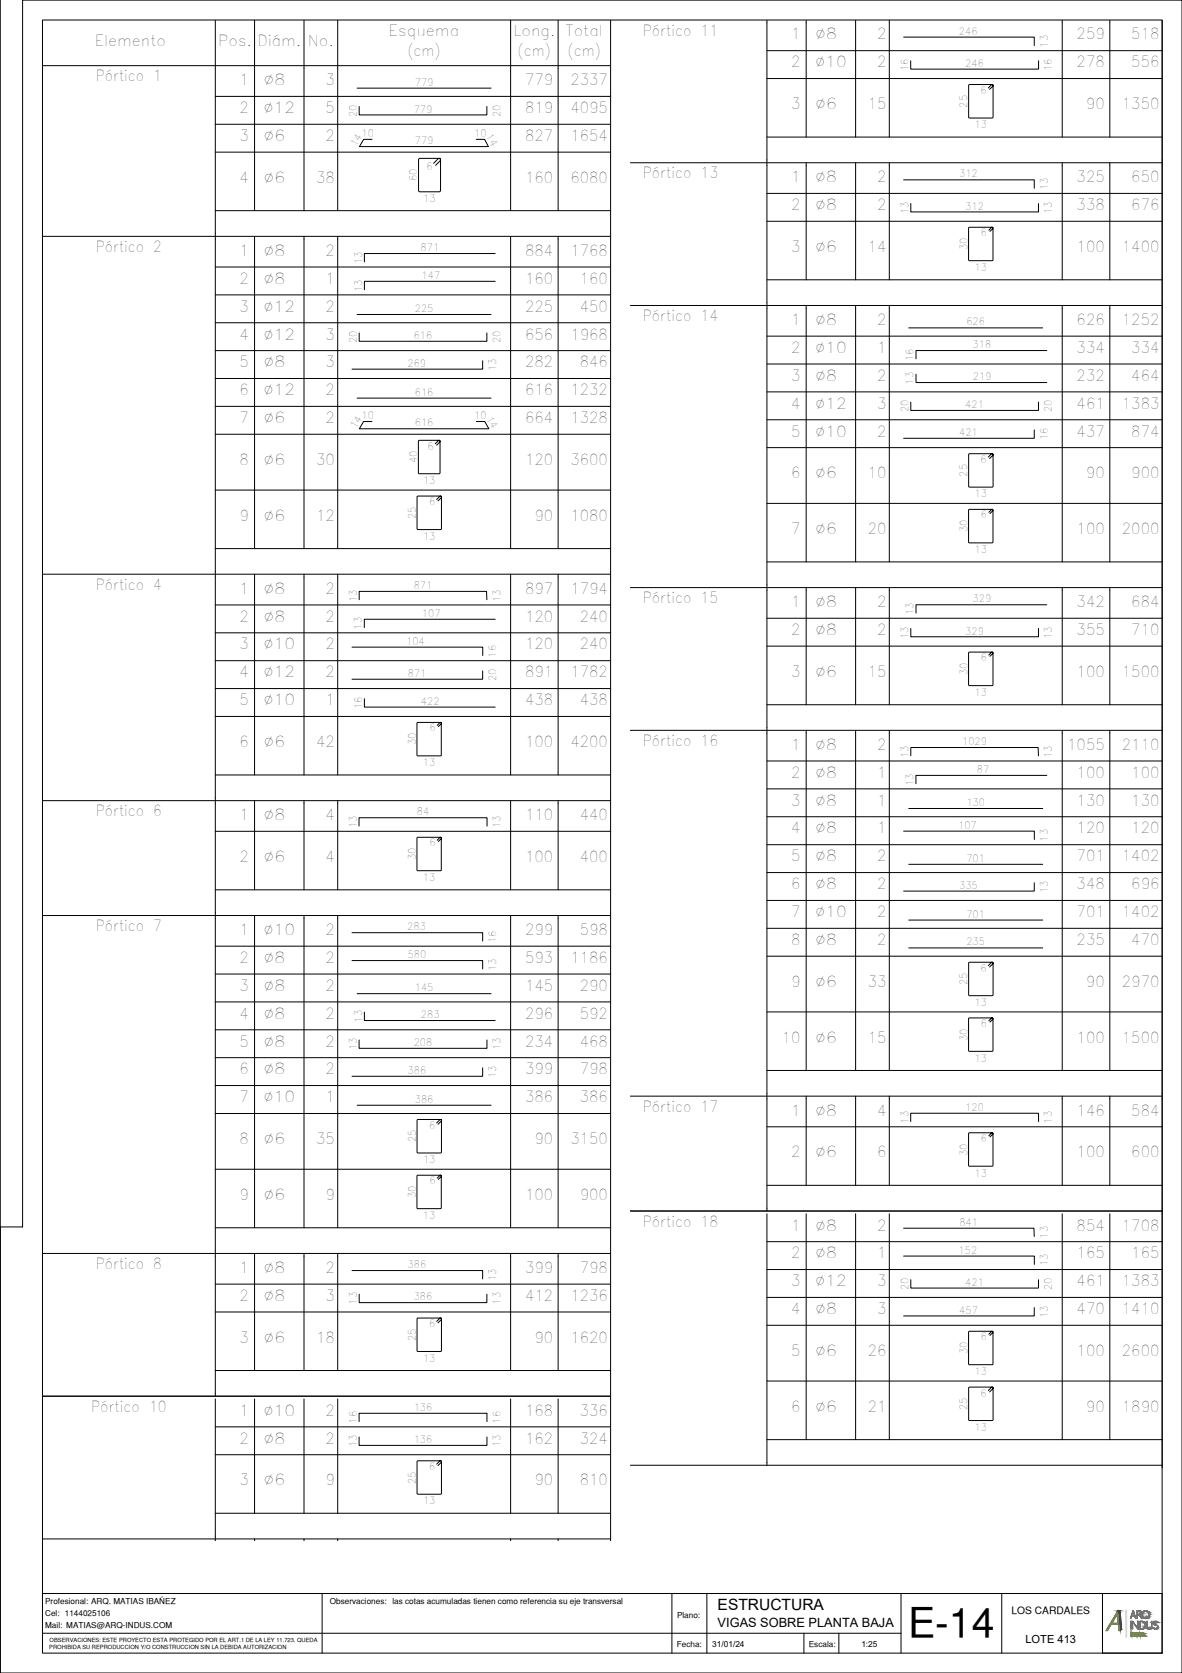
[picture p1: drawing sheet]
<svg xmlns="http://www.w3.org/2000/svg" width="594mm" height="841mm" viewBox="0 0 594 841" stroke-linecap="round" stroke-linejoin="round" font-family="sans-serif">
<!-- layer: TABLAS -->
<g fill="none" stroke="#000" stroke-width=".5">
<path d="M108 10v692M128 10v96M153 10v96M170 10v96M257 10v96M281 10v96M307 10v765M385 10v599M405 10v59M430 10v59M447 10v59M534 10v59"/>
<path d="M558 10v59M584 10v728M21 33h286M385 69h199M317 82h267M405 82v59M430 82v59M447 82v59M534 82v59M558 82v59M21 119h286M108 106h199"/>
<path d="M128 119v157M153 119v157M170 119v157M257 119v157M281 119v157M317 154h267M385 141h199M405 154v128M430 154v128M447 154v128M534 154v128M558 154v128"/>
<path d="M108 276h199M21 289h286M128 289v101M153 289v101M170 289v101M257 289v101M281 289v101M317 295h267M385 282h199M405 295v59M430 295v59M447 295v59"/>
<path d="M534 295v59M558 295v59M385 354h199M317 367h267M405 367v171M430 367v171M447 367v171M534 367v171M558 367v171M108 390h199M21 402h286M128 402v45"/>
<path d="M153 402v45M170 402v45M257 402v45M281 402v45M108 447h199M21 460h286M128 460v157M153 460v157M170 460v157M257 460v157M281 460v157M385 538h199"/>
<path d="M317 551h267M405 551v45M430 551v45M447 551v45M534 551v45M558 551v45M385 596h199M108 617h199M317 609h267M385 610v127M405 610v114M430 610v114"/>
<path d="M447 610v114M534 610v114M558 610v114M21 630h286M128 630v59M153 630v59M170 630v59M257 630v59M281 630v59M108 689h199M21 702h286M108 703v72"/>
<path d="M128 703v58M153 703v58M170 703v58M257 703v58M281 703v58M317 737h267M385 724h199M21 774h286M108 761h199M128 774v1M153 774v1M170 774v1"/>
<path d="M257 774v1M281 774v1"/>
</g>
<!-- layer: DESPIECES_TABLA -->
<g fill="none" stroke="#000" stroke-width=".5">
<path d="M454 19h66v4M458 31v4h64v-4M180 44h67M181 54v4h64v-4M497 44l1-1h1v16h-12v-16h12l-2 2M187 70h-4l-2 4h64l-1-4h-5M218 82l2-2h1v16h-10h-1v-16h11v1l-2 2M454 90h66v5M458 102v5h64v-5M497 116l1-2h1v17h-12v-17h12v1l-1 1M249 127h-66v5M180 158h67"/>
<path d="M249 141h-66v5M181 167v5h64v-5M457 165h67M526 176h-66v4M243 181v5h-66M460 188v4h66M180 200h67M187 212h-4l-2 4h65l-2-4h-5M458 202v4h64v-4M520 216v4h-66M219 223l1-2h1v17h-10l-1-16 11-1v1l-2 2M497 230l1-2h1v17h-12v-17h12v1l-2 1"/>
<path d="M219 251l2-2 1 1v16h-12v-16l12-1v1l-2 2M497 258l1-2h1v17h-12v-17h12l-1 2M181 301v-4h64v4M249 311h-66v4M458 316v4h64v-4M526 304h-66v4M177 325h66v5M243 337v4h-66M497 329l1-1h1v17h-12v-17h12l-1 2M183 351v4h66M220 365l1-2h1v17h-12v-17h12l-2 2M458 380v-4h64v4"/>
<path d="M526 390h-66v4M180 415v-4h65v4M454 418h66v4M457 406h67M220 422l1-1h1v16l-12 1v-17h12l-2 2M457 434h67M520 444v4h-66M177 469h66v4M457 463h67M457 477h67M177 483h66v4M180 500h67"/>
<path d="M497 485l1-1h1v16h-12v-16h12l-2 2M183 509v4h66M497 513l1-1h1v16h-12v-16h12l-1 2M180 523v4h65v-4M243 537v4h-66M180 556h67M219 565l2-2h1v16l-12 1v-17h12v1l-2 1M458 564v-4h64v4M497 571l1-1h1v16h-12v-16h12l-1 2M220 592l1-1h1v16h-12v-16h12l-2 2M454 617h66v5M177 639h66v4"/>
<path d="M454 631h66v5M181 651v4h64v-4M458 643v5h64v-5M520 657v5h-66M219 664l2-1h1v16h-12v-16h12l-2 2M497 671l1-2h1v17h-12v-17h12l-1 2M497 699l1-2h1v17h-12v-16l12-1v1l-2 2M180 715v-5h65v5M180 722v5h65v-5M219 736l2-2h1v17h-12v-16l12-1v1l-2 2"/>
</g>
<!-- layer: TEXTO_TABLAS -->
<g fill="none" stroke="#000" stroke-width=".5">
<path d="M385 25h199M385 39h199M108 48h199M108 62h199M108 76h199M385 97h199M385 111h199M108 134h199M108 148h199M108 162h199M108 176h199M385 169h199"/>
<path d="M108 190h199M385 183h199M385 197h199M108 204h199M108 218h199M385 211h199M385 225h199M108 246h199M385 253h199M108 304h199M108 318h199M385 311h199"/>
<path d="M108 332h199M385 325h199M108 346h199M108 360h199M385 383h199M385 397h199M108 418h199M385 411h199M385 425h199M385 439h199M385 453h199M108 476h199"/>
<path d="M385 467h199M108 490h199M385 481h199M108 504h199M108 518h199M385 509h199M108 532h199M108 546h199M108 560h199M385 566h199M108 588h199M385 624h199"/>
<path d="M385 638h199M108 646h199M108 660h199M385 652h199M385 666h199M385 694h199M108 717h199M108 731h199"/>
</g>
<!-- layer: arq 01 -->
<path d="M0 0v841M11 0h583v841h-594v-224h11zM162 801v30M338 801v30M355 801v30M453 801v30M503 801v30M21 821h432M404 821v10M422 821v10" fill="none" stroke="#000" stroke-width=".5"/>
<!-- layer: arq 02 -->
<path d="M21 10h563v821h-563zM21 801h563M554 801h30v30h-30zM554 801v30" fill="none" stroke="#000" stroke-width=".5"/>
<g fill="#9ebb00" stroke="#9ebb00" stroke-width=".5">
<path d="M570 822h1z"/>
<path d="M574 821h1z"/>
<path d="M562 810v1v-1zM562 810v1h-1z"/>
<path d="M562 811l1 5-1-5zM562 811l1 5h-1z"/>
<path d="M561 811l-2 5 3-5zM561 811l-2 5h-1z"/>
<path d="M558 816l5 1v-1zM558 816l5 1h-5z"/>
<path d="M562 817l1 3v-3zM562 817l1 3h-1z"/>
<path d="M558 817l-1 3 1-3zM558 817l-1 3h-1z"/>
<path d="M570 821h1zM570 821h1zM570 821h1zM570 821h1z"/>
<path d="M570 821h1zM570 821h1zM570 821h1zM570 821h1z"/>
<path d="M570 821h1zM570 821h1z"/>
<path d="M570 821l1 1v-1zM570 821l1 1h-1z"/>
<path d="M570 822h1zM570 822h1zM570 822h1zM570 822h1z"/>
<path d="M570 822h1zM570 822h1zM570 822h1zM570 822h1z"/>
<path d="M570 822v1zM570 822v1z"/>
<path d="M569 821v1zM569 821v1z"/>
<path d="M568 821v1zM568 821v1z"/>
<path d="M568 822h1zM568 822h1z"/>
<path d="M569 822v1zM569 822v1z"/>
<path d="M568 822v1zM568 822v1z"/>
<path d="M573 821h1zM573 821h1z"/>
<path d="M573 821v1zM573 821v1z"/>
<path d="M573 822h1zM573 822h1z"/>
<path d="M573 822l1 1zM573 822l1 1z"/>
<path d="M572 821v1zM572 821v1z"/>
<path d="M571 821l1 1zM571 821l1 1z"/>
<path d="M571 821v1zM571 821v1z"/>
<path d="M572 821v2zM572 821v2z"/>
<path d="M572 822v1zM572 822v1z"/>
<path d="M571 822v1zM571 822v1z"/>
<path d="M574 821h1zM574 821h1z"/>
<path d="M574 821h1zM574 821h1z"/>
<path d="M574 821h1zM574 821h1z"/>
<path d="M574 821l1 1zM574 821l1 1z"/>
<path d="M574 822h1zM574 822h1z"/>
<path d="M574 822h1zM574 822l1 1z"/>
<path d="M574 823h1zM574 823h1z"/>
<path d="M574 823h1zM574 823h1z"/>
</g>
<g fill="none" stroke="#9ebb00" stroke-width=".5">
<path d="M562 810l1 10h-1v-3h-4l-1 3h-1zM562 811v5h-3zM568 821v1l1-1v2v-1l-1 1zM570 821l1 1h-1M570 822h.1M570 821v1M570 821v1zM571 821l1 1v-1v2v-2v2l-1-2v2zM573 821h1h-1l1 1h-1l1 1h-1zM574 821h.1M574 821l1 1M574 822h.1"/>
<path d="M574 822v1M574 823h.1M574 821h1h-1M575 822h.1M575 822h-1M575 822l-1 1"/>
</g>
<g fill="#3a4b45" stroke="#3a4b45" stroke-width=".5">
<path d="M562 810h1z"/>
<path d="M562 810h1l1 9z"/>
<path d="M562 810l1 9h1zM563 819h1l-1 1z"/>
</g>
<path d="M562 810h1zM562 810h1l1 9-1 1z" fill="none" stroke="#3a4b45" stroke-width=".5"/>
<path d="M566 810v13zM566 810v13z" fill="#d6d6d6" stroke="#d6d6d6" stroke-width=".5"/>
<path d="M566 810v13z" fill="none" stroke="#d6d6d6" stroke-width=".5"/>
<g fill="#727675" stroke="#727675" stroke-width=".5">
<path d="M574 819h1z"/>
<path d="M580 815h1z"/>
<path d="M580 819h1z"/>
<path d="M575 810h1z"/>
<path d="M576 813h1z"/>
<path d="M575 814h1z"/>
<path d="M577 819h1z"/>
<path d="M568 815v4zM568 815v4z"/>
<path d="M572 815v4zM572 815v4z"/>
<path d="M569 815l3 4zM569 815l3 4z"/>
<path d="M569 815v4zM569 815v4z"/>
<path d="M573 815h2zM573 815h2z"/>
<path d="M573 815h2zM573 815h2z"/>
<path d="M574 815h1zM574 815h1z"/>
<path d="M574 815h1zM574 815h1z"/>
<path d="M575 815v1zM575 815v1z"/>
<path d="M576 816v1zM576 816v1z"/>
<path d="M574 819h1zM574 819h1z"/>
<path d="M573 815v4zM573 815v4z"/>
<path d="M573 819h2zM573 819h2z"/>
<path d="M573 819h2zM573 819h1z"/>
<path d="M580 815h1zM580 815h1z"/>
<path d="M580 815h2zM580 815h2z"/>
<path d="M581 815h1zM581 815h1z"/>
<path d="M580 815h1zM580 815h1z"/>
<path d="M580 815h1zM580 815h1z"/>
<path d="M581 815h1zM581 815h1z"/>
<path d="M581 815h1zM581 815h1z"/>
<path d="M581 815h1zM581 815h1z"/>
<path d="M580 818v1zM580 818v1z"/>
<path d="M580 819h1zM580 819h1z"/>
<path d="M580 819h1zM580 819h1z"/>
<path d="M580 819h1zM580 819h1z"/>
<path d="M580 819h1zM580 819h1z"/>
<path d="M580 819h1zM580 819h1z"/>
<path d="M580 819h1zM580 819h1z"/>
<path d="M570 810v2zM570 810v2z"/>
<path d="M569 810v2zM569 810v2z"/>
<path d="M569 812h1zM569 812h1z"/>
<path d="M570 812l1 2zM570 812l1 2z"/>
<path d="M569 812l-1 2zM569 812l-1 2z"/>
<path d="M572 810h1zM572 810h1z"/>
<path d="M572 810h1zM572 810h1z"/>
<path d="M572 810h1zM572 810h1z"/>
<path d="M573 811h1zM573 811h1z"/>
<path d="M572 810v2zM572 810v2z"/>
<path d="M572 812h1zM572 812h1z"/>
<path d="M572 812h1zM572 812h1z"/>
<path d="M572 812h1zM572 812h1z"/>
<path d="M572 812l2 2zM572 812l2 2z"/>
<path d="M572 812v2zM572 812v2z"/>
<path d="M575 810h1zM575 810h1z"/>
<path d="M575 810h2zM575 810h2z"/>
<path d="M575 810h1zM575 810h1z"/>
<path d="M576 810h1zM576 810h1z"/>
<path d="M576 810h1zM576 810h1z"/>
<path d="M576 810h1zM576 810h1z"/>
<path d="M574 813h1zM574 813h1z"/>
<path d="M576 813h1zM576 813h1z"/>
<path d="M576 813h1zM576 813h1z"/>
<path d="M576 813h1zM576 814h1z"/>
<path d="M575 813l1 1zM575 813l1 1z"/>
<path d="M576 814h1zM576 814h1z"/>
<path d="M575 814h1zM575 814h1z"/>
<path d="M575 814h2zM575 814h1z"/>
<path d="M575 814h1zM575 814h1z"/>
<path d="M576 815l1 3zM576 815l1 3z"/>
<path d="M579 815v3zM579 815v3z"/>
<path d="M577 819h1zM577 819h1z"/>
<path d="M577 819h1zM577 819h1zM577 819h1z"/>
<path d="M577 819h1zM577 819h1z"/>
<path d="M577 819h1zM577 819h1z"/>
<path d="M577 819h1zM577 819h1z"/>
</g>
<g fill="none" stroke="#727675" stroke-width=".5">
<path d="M568 815v4zM569 815l3 4v-4v4l-3-4v4zM569 810l2 4-1-2h-1l-1 2zM570 810v2h-1zM572 810h1a1 1 0 0 1 1 1 1.1 1.1 0 0 1-2 1l2 2-2-2v2zM573 810v1M573 810h-1v2h1v-1M573 815h1a1.9 1.9 0 0 1 2 2 1.9 1.9 0 0 1-2 2h-1zM576 817l-1 2h-2v-4h2l1 3M576 815l1 3a1.2 1.2 0 0 0 1 1 1.2 1.2 0 0 0 1-1 1.2 1.2 0 0 1-1 1 1.2 1.2 0 0 1-2-1zM577 813l-1-1 1 1a1.8 1.8 0 0 0 0-3 1.8 1.8 0 0 0-3 1 1.8 1.8 0 0 0 2 2h1M577 813h.1"/>
<path d="M579 815v3zM580 818l1 1 1-1M580 816l2 1M580 817h1M580 816h.1M580 815h1l1 1zM581 817h1M582 817l-1 2-1-1M582 817v1"/>
<circle cx="576" cy="812" r="2"/>
</g>
<text font-size="20.6" x="456" y="823">E-14</text>
<text font-size="7.8" x="361" y="809">ESTRUCTURA</text>
<g font-size="7.5">
<text x="195" y="18">Esquema</text>
<text x="258" y="18">Long.</text>
<text x="284" y="18">Total</text>
<text x="323" y="18">Pórtico 11</text>
<text x="48" y="23">Elemento</text>
<text x="110" y="23">Pos.</text>
<text x="129" y="23">Diám.</text>
<text x="155" y="23">No.</text>
<text x="398" y="20">1</text>
<text x="410" y="20">∅8</text>
<text x="441" y="20">2</text>
<text x="541" y="20">259</text>
<text x="569" y="20">518</text>
<text x="205" y="28">(cm)</text>
<text x="260" y="28">(cm)</text>
<text x="285" y="28">(cm)</text>
<text x="398" y="34">2</text>
<text x="410" y="34">∅10</text>
<text x="441" y="34">2</text>
<text x="541" y="34">278</text>
<text x="569" y="34">556</text>
<text x="48" y="41">Pórtico 1</text>
<text x="120" y="43">1</text>
<text x="132" y="43">∅8</text>
<text x="164" y="43">3</text>
<text x="264" y="43">779</text>
<text x="287" y="43">2337</text>
<text x="120" y="57">2</text>
<text x="132" y="57">∅12</text>
<text x="164" y="57">5</text>
<text x="264" y="57">819</text>
<text x="287" y="57">4095</text>
<text x="398" y="55">3</text>
<text x="410" y="55">∅6</text>
<text x="436" y="55">15</text>
<text x="546" y="55">90</text>
<text x="564" y="55">1350</text>
<text x="120" y="71">3</text>
<text x="132" y="71">∅6</text>
<text x="164" y="71">2</text>
<text x="264" y="71">827</text>
<text x="287" y="71">1654</text>
<text x="323" y="90">Pórtico 13</text>
<text x="120" y="92">4</text>
<text x="132" y="92">∅6</text>
<text x="159" y="92">38</text>
<text x="264" y="92">160</text>
<text x="287" y="92">6080</text>
<text x="398" y="92">1</text>
<text x="410" y="92">∅8</text>
<text x="441" y="92">2</text>
<text x="541" y="92">325</text>
<text x="569" y="92">650</text>
<text x="398" y="106">2</text>
<text x="410" y="106">∅8</text>
<text x="441" y="106">2</text>
<text x="541" y="106">338</text>
<text x="569" y="106">676</text>
<text x="48" y="127">Pórtico 2</text>
<text x="120" y="129">1</text>
<text x="132" y="129">∅8</text>
<text x="164" y="129">2</text>
<text x="264" y="129">884</text>
<text x="287" y="129">1768</text>
<text x="398" y="127">3</text>
<text x="410" y="127">∅6</text>
<text x="436" y="127">14</text>
<text x="541" y="127">100</text>
<text x="564" y="127">1400</text>
<text x="120" y="143">2</text>
<text x="132" y="143">∅8</text>
<text x="164" y="143">1</text>
<text x="264" y="143">160</text>
<text x="291" y="143">160</text>
<text x="120" y="157">3</text>
<text x="132" y="157">∅12</text>
<text x="164" y="157">2</text>
<text x="264" y="157">225</text>
<text x="291" y="157">450</text>
<text x="323" y="161">Pórtico 14</text>
<text x="398" y="163">1</text>
<text x="410" y="163">∅8</text>
<text x="441" y="163">2</text>
<text x="541" y="163">626</text>
<text x="564" y="163">1252</text>
<text x="120" y="171">4</text>
<text x="132" y="171">∅12</text>
<text x="164" y="171">3</text>
<text x="264" y="171">656</text>
<text x="287" y="171">1968</text>
<text x="398" y="177">2</text>
<text x="410" y="177">∅10</text>
<text x="441" y="177">1</text>
<text x="541" y="177">334</text>
<text x="569" y="177">334</text>
<text x="120" y="185">5</text>
<text x="132" y="185">∅8</text>
<text x="164" y="185">3</text>
<text x="264" y="185">282</text>
<text x="291" y="185">846</text>
<text x="398" y="191">3</text>
<text x="410" y="191">∅8</text>
<text x="441" y="191">2</text>
<text x="541" y="191">232</text>
<text x="569" y="191">464</text>
<text x="120" y="199">6</text>
<text x="132" y="199">∅12</text>
<text x="164" y="199">2</text>
<text x="264" y="199">616</text>
<text x="287" y="199">1232</text>
<text x="398" y="205">4</text>
<text x="410" y="205">∅12</text>
<text x="441" y="205">3</text>
<text x="541" y="205">461</text>
<text x="564" y="205">1383</text>
<text x="120" y="213">7</text>
<text x="132" y="213">∅6</text>
<text x="164" y="213">2</text>
<text x="264" y="213">664</text>
<text x="287" y="213">1328</text>
<text x="398" y="219">5</text>
<text x="410" y="219">∅10</text>
<text x="441" y="219">2</text>
<text x="541" y="219">437</text>
<text x="569" y="219">874</text>
<text x="120" y="234">8</text>
<text x="132" y="234">∅6</text>
<text x="159" y="234">30</text>
<text x="264" y="234">120</text>
<text x="287" y="234">3600</text>
<text x="398" y="240">6</text>
<text x="410" y="240">∅6</text>
<text x="436" y="240">10</text>
<text x="546" y="240">90</text>
<text x="569" y="240">900</text>
<text x="120" y="262">9</text>
<text x="132" y="262">∅6</text>
<text x="159" y="262">12</text>
<text x="269" y="262">90</text>
<text x="287" y="262">1080</text>
<text x="398" y="268">7</text>
<text x="410" y="268">∅6</text>
<text x="436" y="268">20</text>
<text x="541" y="268">100</text>
<text x="564" y="268">2000</text>
<text x="48" y="297">Pórtico 4</text>
<text x="120" y="298">1</text>
<text x="132" y="298">∅8</text>
<text x="164" y="298">2</text>
<text x="264" y="298">897</text>
<text x="287" y="298">1794</text>
<text x="323" y="303">Pórtico 15</text>
<text x="398" y="305">1</text>
<text x="410" y="305">∅8</text>
<text x="441" y="305">2</text>
<text x="541" y="305">342</text>
<text x="569" y="305">684</text>
<text x="120" y="312">2</text>
<text x="132" y="312">∅8</text>
<text x="164" y="312">2</text>
<text x="264" y="312">120</text>
<text x="291" y="312">240</text>
<text x="398" y="319">2</text>
<text x="410" y="319">∅8</text>
<text x="441" y="319">2</text>
<text x="541" y="319">355</text>
<text x="569" y="319">710</text>
<text x="120" y="327">3</text>
<text x="132" y="327">∅10</text>
<text x="164" y="327">2</text>
<text x="264" y="327">120</text>
<text x="291" y="327">240</text>
<text x="120" y="341">4</text>
<text x="132" y="341">∅12</text>
<text x="164" y="341">2</text>
<text x="264" y="341">891</text>
<text x="287" y="341">1782</text>
<text x="398" y="340">3</text>
<text x="410" y="340">∅6</text>
<text x="436" y="340">15</text>
<text x="541" y="340">100</text>
<text x="564" y="340">1500</text>
<text x="120" y="355">5</text>
<text x="132" y="355">∅10</text>
<text x="164" y="355">1</text>
<text x="264" y="355">438</text>
<text x="291" y="355">438</text>
<text x="120" y="376">6</text>
<text x="132" y="376">∅6</text>
<text x="159" y="376">42</text>
<text x="264" y="376">100</text>
<text x="287" y="376">4200</text>
<text x="323" y="375">Pórtico 16</text>
<text x="398" y="377">1</text>
<text x="410" y="377">∅8</text>
<text x="441" y="377">2</text>
<text x="536" y="377">1055</text>
<text x="564" y="377">2110</text>
<text x="398" y="391">2</text>
<text x="410" y="391">∅8</text>
<text x="441" y="391">1</text>
<text x="541" y="391">100</text>
<text x="569" y="391">100</text>
<text x="398" y="405">3</text>
<text x="410" y="405">∅8</text>
<text x="441" y="405">1</text>
<text x="541" y="405">130</text>
<text x="569" y="405">130</text>
<text x="48" y="410">Pórtico 6</text>
<text x="120" y="412">1</text>
<text x="132" y="412">∅8</text>
<text x="164" y="412">4</text>
<text x="264" y="412">110</text>
<text x="291" y="412">440</text>
<text x="398" y="419">4</text>
<text x="410" y="419">∅8</text>
<text x="441" y="419">1</text>
<text x="541" y="419">120</text>
<text x="569" y="419">120</text>
<text x="120" y="433">2</text>
<text x="132" y="433">∅6</text>
<text x="164" y="433">4</text>
<text x="264" y="433">100</text>
<text x="291" y="433">400</text>
<text x="398" y="433">5</text>
<text x="410" y="433">∅8</text>
<text x="441" y="433">2</text>
<text x="541" y="433">701</text>
<text x="564" y="433">1402</text>
<text x="398" y="447">6</text>
<text x="410" y="447">∅8</text>
<text x="441" y="447">2</text>
<text x="541" y="447">348</text>
<text x="569" y="447">696</text>
<text x="398" y="461">7</text>
<text x="410" y="461">∅10</text>
<text x="441" y="461">2</text>
<text x="541" y="461">701</text>
<text x="564" y="461">1402</text>
<text x="48" y="468">Pórtico 7</text>
<text x="120" y="470">1</text>
<text x="132" y="470">∅10</text>
<text x="164" y="470">2</text>
<text x="264" y="470">299</text>
<text x="291" y="470">598</text>
<text x="398" y="475">8</text>
<text x="410" y="475">∅8</text>
<text x="441" y="475">2</text>
<text x="541" y="475">235</text>
<text x="569" y="475">470</text>
<text x="120" y="484">2</text>
<text x="132" y="484">∅8</text>
<text x="164" y="484">2</text>
<text x="264" y="484">593</text>
<text x="287" y="484">1186</text>
<text x="398" y="496">9</text>
<text x="410" y="496">∅6</text>
<text x="436" y="496">33</text>
<text x="546" y="496">90</text>
<text x="564" y="496">2970</text>
<text x="120" y="498">3</text>
<text x="132" y="498">∅8</text>
<text x="164" y="498">2</text>
<text x="264" y="498">145</text>
<text x="291" y="498">290</text>
<text x="120" y="512">4</text>
<text x="132" y="512">∅8</text>
<text x="164" y="512">2</text>
<text x="264" y="512">296</text>
<text x="291" y="512">592</text>
<text x="120" y="526">5</text>
<text x="132" y="526">∅8</text>
<text x="164" y="526">2</text>
<text x="264" y="526">234</text>
<text x="291" y="526">468</text>
<text x="393" y="524">10</text>
<text x="410" y="524">∅6</text>
<text x="436" y="524">15</text>
<text x="541" y="524">100</text>
<text x="564" y="524">1500</text>
<text x="120" y="540">6</text>
<text x="132" y="540">∅8</text>
<text x="164" y="540">2</text>
<text x="264" y="540">399</text>
<text x="291" y="540">798</text>
<text x="120" y="554">7</text>
<text x="132" y="554">∅10</text>
<text x="164" y="554">1</text>
<text x="264" y="554">386</text>
<text x="291" y="554">386</text>
<text x="323" y="559">Pórtico 17</text>
<text x="398" y="561">1</text>
<text x="410" y="561">∅8</text>
<text x="441" y="561">4</text>
<text x="541" y="561">146</text>
<text x="569" y="561">584</text>
<text x="120" y="575">8</text>
<text x="132" y="575">∅6</text>
<text x="159" y="575">35</text>
<text x="269" y="575">90</text>
<text x="287" y="575">3150</text>
<text x="398" y="582">2</text>
<text x="410" y="582">∅6</text>
<text x="441" y="582">6</text>
<text x="541" y="582">100</text>
<text x="569" y="582">600</text>
<text x="120" y="603">9</text>
<text x="132" y="603">∅6</text>
<text x="164" y="603">9</text>
<text x="264" y="603">100</text>
<text x="291" y="603">900</text>
<text x="323" y="617">Pórtico 18</text>
<text x="398" y="619">1</text>
<text x="410" y="619">∅8</text>
<text x="441" y="619">2</text>
<text x="541" y="619">854</text>
<text x="564" y="619">1708</text>
<text x="398" y="633">2</text>
<text x="410" y="633">∅8</text>
<text x="441" y="633">1</text>
<text x="541" y="633">165</text>
<text x="569" y="633">165</text>
<text x="48" y="638">Pórtico 8</text>
<text x="120" y="640">1</text>
<text x="132" y="640">∅8</text>
<text x="164" y="640">2</text>
<text x="264" y="640">399</text>
<text x="291" y="640">798</text>
<text x="398" y="647">3</text>
<text x="410" y="647">∅12</text>
<text x="441" y="647">3</text>
<text x="541" y="647">461</text>
<text x="564" y="647">1383</text>
<text x="120" y="654">2</text>
<text x="132" y="654">∅8</text>
<text x="164" y="654">3</text>
<text x="264" y="654">412</text>
<text x="287" y="654">1236</text>
<text x="398" y="661">4</text>
<text x="410" y="661">∅8</text>
<text x="441" y="661">3</text>
<text x="541" y="661">470</text>
<text x="564" y="661">1410</text>
<text x="120" y="675">3</text>
<text x="132" y="675">∅6</text>
<text x="159" y="675">18</text>
<text x="269" y="675">90</text>
<text x="287" y="675">1620</text>
<text x="398" y="682">5</text>
<text x="410" y="682">∅6</text>
<text x="436" y="682">26</text>
<text x="541" y="682">100</text>
<text x="564" y="682">2600</text>
<text x="46" y="710">Pórtico 10</text>
<text x="120" y="712">1</text>
<text x="132" y="712">∅10</text>
<text x="164" y="712">2</text>
<text x="264" y="712">168</text>
<text x="291" y="712">336</text>
<text x="398" y="710">6</text>
<text x="410" y="710">∅6</text>
<text x="436" y="710">21</text>
<text x="546" y="710">90</text>
<text x="564" y="710">1890</text>
<text x="120" y="726">2</text>
<text x="132" y="726">∅8</text>
<text x="164" y="726">2</text>
<text x="264" y="726">162</text>
<text x="291" y="726">324</text>
<text x="120" y="747">3</text>
<text x="132" y="747">∅6</text>
<text x="164" y="747">9</text>
<text x="269" y="747">90</text>
<text x="291" y="747">810</text>
</g>
<text font-size="6.4" x="361" y="818">VIGAS SOBRE PLANTA BAJA</text>
<text font-size="5.6" x="515" y="826">LOTE 413</text>
<text font-size="5.1" x="508" y="812">LOS CARDALES</text>
<g font-size="5">
<text x="482" y="17">246</text>
<text x="527" y="24" transform="rotate(-90 527 24)">13</text>
<text x="457" y="36" transform="rotate(-90 457 36)">16</text>
<text x="485" y="34">246</text>
<text x="529" y="36" transform="rotate(-90 529 36)">16</text>
<text x="208" y="43">779</text>
<text x="493" y="47">6</text>
<text x="179" y="59" transform="rotate(-90 179 59)">20</text>
<text x="208" y="57">779</text>
<text x="251" y="59" transform="rotate(-90 251 59)">20</text>
<text x="486" y="54" transform="rotate(-90 486 54)">25</text>
<text x="490" y="64">13</text>
<text x="182" y="69">10</text>
<text x="238" y="69">10</text>
<text x="244" y="69" transform="rotate(60 244 69)">14</text>
<text x="179" y="74" transform="rotate(-60 179 74)">14</text>
<text x="208" y="73">779</text>
<text x="214" y="85">6</text>
<text x="482" y="89">312</text>
<text x="209" y="91" transform="rotate(-90 209 91)">60</text>
<text x="527" y="96" transform="rotate(-90 527 96)">13</text>
<text x="213" y="101">13</text>
<text x="457" y="108" transform="rotate(-90 457 108)">13</text>
<text x="485" y="105">312</text>
<text x="529" y="108" transform="rotate(-90 529 108)">13</text>
<text x="493" y="119">6</text>
<text x="486" y="126" transform="rotate(-90 486 126)">30</text>
<text x="211" y="126">871</text>
<text x="182" y="133" transform="rotate(-90 182 133)">13</text>
<text x="490" y="136">13</text>
<text x="212" y="140">147</text>
<text x="182" y="147" transform="rotate(-90 182 147)">13</text>
<text x="208" y="157">225</text>
<text x="486" y="164">626</text>
<text x="179" y="173" transform="rotate(-90 179 173)">20</text>
<text x="208" y="170">616</text>
<text x="251" y="173" transform="rotate(-90 251 173)">20</text>
<text x="489" y="175">318</text>
<text x="205" y="184">269</text>
<text x="459" y="181" transform="rotate(-90 459 181)">16</text>
<text x="249" y="187" transform="rotate(-90 249 187)">13</text>
<text x="489" y="191">219</text>
<text x="459" y="193" transform="rotate(-90 459 193)">13</text>
<text x="208" y="199">616</text>
<text x="457" y="207" transform="rotate(-90 457 207)">20</text>
<text x="485" y="205">421</text>
<text x="529" y="207" transform="rotate(-90 529 207)">20</text>
<text x="179" y="216" transform="rotate(-60 179 216)">14</text>
<text x="182" y="211">10</text>
<text x="208" y="214">616</text>
<text x="238" y="211">10</text>
<text x="244" y="210" transform="rotate(60 244 210)">14</text>
<text x="482" y="219">421</text>
<text x="527" y="221" transform="rotate(-90 527 221)">16</text>
<text x="215" y="226">6</text>
<text x="210" y="233" transform="rotate(-90 210 233)">40</text>
<text x="493" y="233">6</text>
<text x="486" y="240" transform="rotate(-90 486 240)">25</text>
<text x="213" y="243">13</text>
<text x="490" y="250">13</text>
<text x="216" y="254">6</text>
<text x="209" y="261" transform="rotate(-90 209 261)">25</text>
<text x="493" y="261">6</text>
<text x="486" y="268" transform="rotate(-90 486 268)">30</text>
<text x="213" y="271">13</text>
<text x="490" y="278">13</text>
<text x="208" y="296">871</text>
<text x="179" y="303" transform="rotate(-90 179 303)">13</text>
<text x="251" y="303" transform="rotate(-90 251 303)">13</text>
<text x="489" y="303">329</text>
<text x="212" y="310">107</text>
<text x="459" y="309" transform="rotate(-90 459 309)">13</text>
<text x="182" y="317" transform="rotate(-90 182 317)">13</text>
<text x="457" y="321" transform="rotate(-90 457 321)">13</text>
<text x="485" y="319">329</text>
<text x="529" y="321" transform="rotate(-90 529 321)">13</text>
<text x="204" y="324">104</text>
<text x="249" y="331" transform="rotate(-90 249 331)">16</text>
<text x="493" y="332">6</text>
<text x="205" y="340">871</text>
<text x="486" y="339" transform="rotate(-90 486 339)">30</text>
<text x="249" y="343" transform="rotate(-90 249 343)">20</text>
<text x="490" y="350">13</text>
<text x="182" y="357" transform="rotate(-90 182 357)">16</text>
<text x="212" y="354">422</text>
<text x="216" y="368">6</text>
<text x="209" y="375" transform="rotate(-90 209 375)">30</text>
<text x="484" y="375">1029</text>
<text x="457" y="381" transform="rotate(-90 457 381)">13</text>
<text x="529" y="381" transform="rotate(-90 529 381)">13</text>
<text x="213" y="385">13</text>
<text x="491" y="389">87</text>
<text x="459" y="395" transform="rotate(-90 459 395)">13</text>
<text x="486" y="405">130</text>
<text x="209" y="410">84</text>
<text x="179" y="416" transform="rotate(-90 179 416)">13</text>
<text x="251" y="416" transform="rotate(-90 251 416)">13</text>
<text x="482" y="417">107</text>
<text x="216" y="425">6</text>
<text x="527" y="423" transform="rotate(-90 527 423)">13</text>
<text x="209" y="432" transform="rotate(-90 209 432)">30</text>
<text x="486" y="433">701</text>
<text x="213" y="443">13</text>
<text x="482" y="447">335</text>
<text x="527" y="449" transform="rotate(-90 527 449)">13</text>
<text x="486" y="461">701</text>
<text x="205" y="468">283</text>
<text x="249" y="474" transform="rotate(-90 249 474)">16</text>
<text x="486" y="475">235</text>
<text x="205" y="482">580</text>
<text x="249" y="488" transform="rotate(-90 249 488)">13</text>
<text x="493" y="488">6</text>
<text x="486" y="495" transform="rotate(-90 486 495)">25</text>
<text x="208" y="498">145</text>
<text x="490" y="506">13</text>
<text x="182" y="514" transform="rotate(-90 182 514)">13</text>
<text x="212" y="512">283</text>
<text x="493" y="516">6</text>
<text x="208" y="526">208</text>
<text x="486" y="523" transform="rotate(-90 486 523)">30</text>
<text x="179" y="528" transform="rotate(-90 179 528)">13</text>
<text x="251" y="528" transform="rotate(-90 251 528)">13</text>
<text x="490" y="534">13</text>
<text x="205" y="540">386</text>
<text x="249" y="542" transform="rotate(-90 249 542)">13</text>
<text x="208" y="554">386</text>
<text x="485" y="558">120</text>
<text x="216" y="568">6</text>
<text x="457" y="565" transform="rotate(-90 457 565)">13</text>
<text x="529" y="565" transform="rotate(-90 529 565)">13</text>
<text x="209" y="574" transform="rotate(-90 209 574)">25</text>
<text x="493" y="574">6</text>
<text x="486" y="581" transform="rotate(-90 486 581)">30</text>
<text x="213" y="585">13</text>
<text x="490" y="591">13</text>
<text x="216" y="595">6</text>
<text x="209" y="602" transform="rotate(-90 209 602)">30</text>
<text x="213" y="613">13</text>
<text x="482" y="616">841</text>
<text x="527" y="623" transform="rotate(-90 527 623)">13</text>
<text x="482" y="630">152</text>
<text x="205" y="638">386</text>
<text x="527" y="637" transform="rotate(-90 527 637)">13</text>
<text x="249" y="644" transform="rotate(-90 249 644)">13</text>
<text x="485" y="646">421</text>
<text x="208" y="654">386</text>
<text x="457" y="649" transform="rotate(-90 457 649)">20</text>
<text x="529" y="649" transform="rotate(-90 529 649)">20</text>
<text x="179" y="656" transform="rotate(-90 179 656)">13</text>
<text x="251" y="656" transform="rotate(-90 251 656)">13</text>
<text x="482" y="660">457</text>
<text x="527" y="663" transform="rotate(-90 527 663)">13</text>
<text x="216" y="667">6</text>
<text x="209" y="674" transform="rotate(-90 209 674)">25</text>
<text x="493" y="674">6</text>
<text x="486" y="681" transform="rotate(-90 486 681)">30</text>
<text x="213" y="685">13</text>
<text x="490" y="691">13</text>
<text x="493" y="702">6</text>
<text x="208" y="709">136</text>
<text x="486" y="709" transform="rotate(-90 486 709)">25</text>
<text x="179" y="716" transform="rotate(-90 179 716)">16</text>
<text x="251" y="716" transform="rotate(-90 251 716)">16</text>
<text x="490" y="719">13</text>
<text x="208" y="725">136</text>
<text x="179" y="728" transform="rotate(-90 179 728)">13</text>
<text x="251" y="728" transform="rotate(-90 251 728)">13</text>
<text x="216" y="739">6</text>
<text x="209" y="746" transform="rotate(-90 209 746)">25</text>
<text x="213" y="756">13</text>
</g>
<g font-size="4.2">
<text x="433" y="828">1:25</text>
<text x="358" y="828">31/01/24</text>
</g>
<g font-size="4.1">
<text x="23" y="807">Profesional: ARQ. MATIAS IBAÑEZ</text>
<text x="166" y="807">Observaciones: las cotas acumuladas tienen como referencia su eje transversal</text>
<text x="23" y="812">Cel: 1144025106</text>
<text x="340" y="813">Plano:</text>
<text x="23" y="818">Mail: MATIAS@ARQ-INDUS.COM</text>
<text x="340" y="828">Fecha:</text>
<text x="407" y="828">Escala:</text>
</g>
<g font-size="2.9">
<text x="25" y="825">OBSERVACIONES: ESTE PROYECTO ESTA PROTEGIDO POR EL ART.1 DE LA LEY 11.723. QUEDA</text>
<text x="25" y="829">PROHIBIDA SU REPRODUCCION Y/O CONSTRUCCION SIN LA DEBIDA AUTORIZACION</text>
</g>
</svg>
